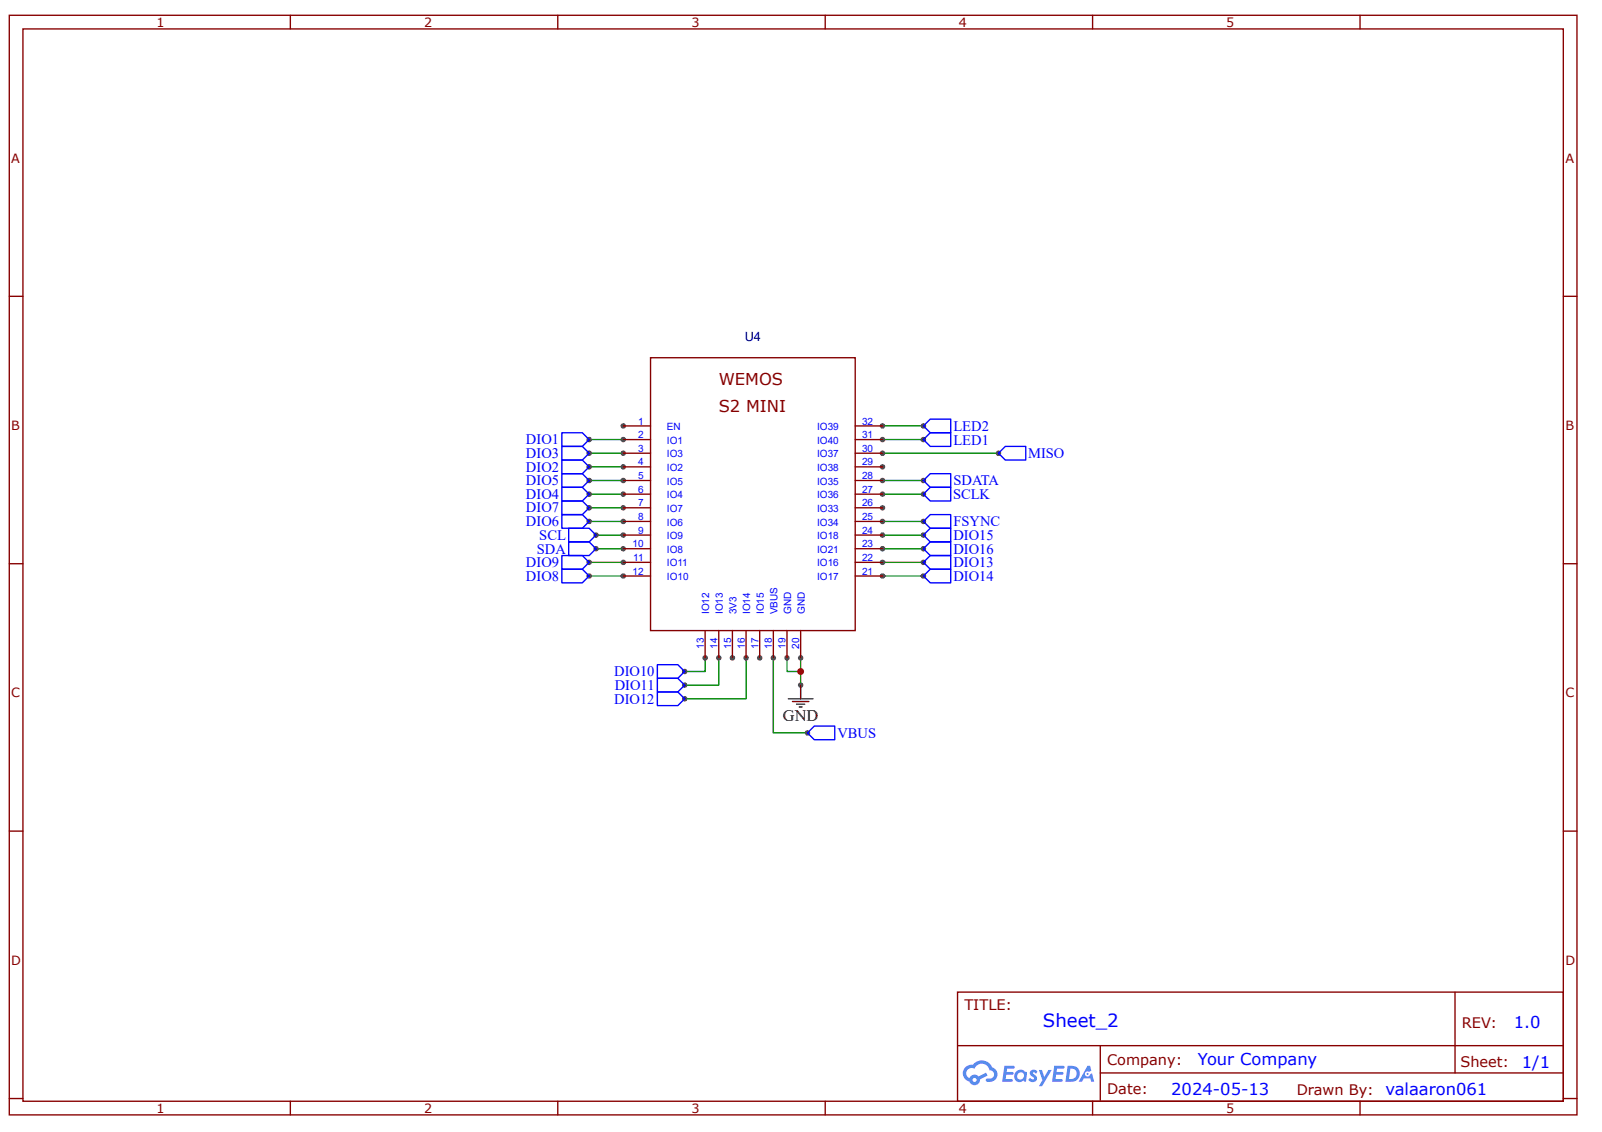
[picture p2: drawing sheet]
<svg xmlns="http://www.w3.org/2000/svg" width="297mm" height="210mm" viewBox="0 0 297 210" stroke-linecap="round" stroke-linejoin="round" font-family="sans-serif">
<g fill="none" stroke="#800" stroke-width=".25">
<path d="M1.7 2.8h290.7v203.9h-290.7zM4.3 5.4h285.5v198.8h-285.5zM53.8 2.8v2.6M103.4 2.8v2.6M153 2.8v2.6M202.6 2.8v2.6M252.1 2.8v2.6M1.7 54.9h2.6M289.8 54.9h2.6M1.7 104.5h2.6M289.8 104.5h2.6M1.7 154.1h2.6"/>
<path d="M289.8 154.1h2.6M177.5 184h112.3v20.2h-112.3zM177.6 193.9h112.1M204 198.9h85.7M204 193.9v10.1M269.8 184v14.9M1.7 203.7h2.6M53.8 204.2v2.5M103.4 204.2v2.5M153 204.2v2.5M202.6 204.2v2.5M252.1 204.2v2.5"/>
<path d="M289.8 203.7h2.6"/>
</g>
<g fill="#58f">
<path d="M191.1 198.5l.5-.2 .4 .1 .3 .3-.2 .4a.33 .33 0 0 0-.3-.3 .33 .33 0 0 0-.3 .1v.1a.89 .89 0 0 1 .6 1.4 1 1 0 0 1-1.5-.2l.4-.4 .5 .3 .2-.1v-.2a.88 .88 0 0 1-.6-1.3z"/>
<path d="M192.6 198.4h.6l.4 1.3 .8-1.3h.6l-1.8 3h-.6l.7-1.1z"/>
<path d="M186.2 197.6h.8a1.1 1.1 0 0 1 1.1 .1l-.1 .4h-1.3l-.1 .7h1.1l.2 .2-.2 .3h-1.1l-.2 .8h1.3v.4l-.2 .1h-1.7z"/>
<path d="M195.5 197.6h1.6l.2 .1v.4h-1.3l-.1 .7h1.1l.2 .2-.3 .3h-1.1l-.1 .8h1.2l.1 .2-.1 .2-1.9 .1z"/>
<path d="M201.6 197.6h.5l.2 .9-.4 .2a.49 .49 0 0 0-.7 .2 .49 .49 0 0 0 .3 .7 .49 .49 0 0 0 .6-.4l.4-.2 .4 1.6h-.6l-.2-.7h-1.2l-.3 .7h-.6z"/>
<path d="M197.9 197.6l-.4 3h1a1.51 1.51 0 0 0 1.7-1.5 1.51 1.51 0 0 0-1.8-1.5zM198.4 198.1a.99 .99 0 0 1 1.2 1.1 .99 .99 0 0 1-1.2 .9h-.2z"/>
<path d="M188.5 198.6a1.11 1.11 0 0 0-.3 1.6 1.11 1.11 0 0 0 1.6 .2l.4 .2 .2-1.7-.1-.1-.3-.1a1.01 1.01 0 0 0-1.5-.1zM188.5 199.5a.66 .66 0 0 1 1.3 0 .66 .66 0 0 1-1.3 0z"/>
<path d="M179 197.9a1.58 1.58 0 0 0 .7 2.6 1.01 1.01 0 0 0 1.2 .7 1.01 1.01 0 0 0 .8-1.1l1.4-.7-.3-.5-1.4 .7a1.02 1.02 0 0 0-1.7 .3 .99 .99 0 0 1-.4-1.4 .99 .99 0 0 1 1.4-.3 1.48 1.48 0 0 1 1.5-1 1.48 1.48 0 0 1 1.3 1.2 .82 .82 0 0 1 .8 1.1 .82 .82 0 0 1-1.2 .5 .31 .31 0 0 0-.3 .3 .31 .31 0 0 0 .2 .3 1.42 1.42 0 0 0 1.8-.9 1.42 1.42 0 0 0-.9-1.8 2.08 2.08 0 0 0-3.5-.5l-.9 .1zM180.3 200.2a.4 .4 0 0 1 .8 0 .4 .4 0 0 1-.8 0z"/>
<circle cx="201.6" cy="199.1" r=".19"/>
</g>
<path d="M163.6 101.7h7.6" fill="none" stroke="#080" stroke-width=".25"/>
<circle cx="171.2" cy="101.7" r=".51" fill="#4f4f4f"/>
<path d="M171.2 101.7l1.3-1.2h3.8v2.5h-3.8z" fill="none" stroke="#00f" stroke-width=".25"/>
<path d="M163.6 84h21.5" fill="none" stroke="#080" stroke-width=".25"/>
<circle cx="185.1" cy="84" r=".51" fill="#4f4f4f"/>
<path d="M185.1 84l1.3-1.2h3.8v2.5h-3.8z" fill="none" stroke="#00f" stroke-width=".25"/>
<path d="M163.6 79h7.6" fill="none" stroke="#080" stroke-width=".25"/>
<circle cx="171.2" cy="79" r=".51" fill="#4f4f4f"/>
<path d="M171.2 79l1.3-1.3h3.8v2.5h-3.8z" fill="none" stroke="#00f" stroke-width=".25"/>
<path d="M163.6 99.2h7.6M163.6 106.8h7.6M163.6 104.3h7.6" fill="none" stroke="#080" stroke-width=".25"/>
<circle cx="171.2" cy="99.2" r=".51" fill="#4f4f4f"/>
<path d="M171.2 99.2l1.3-1.3h3.8v2.6h-3.8z" fill="none" stroke="#00f" stroke-width=".25"/>
<circle cx="171.2" cy="106.8" r=".51" fill="#4f4f4f"/>
<path d="M171.2 106.8l1.3-1.3h3.8v2.6h-3.8z" fill="none" stroke="#00f" stroke-width=".25"/>
<circle cx="171.2" cy="104.3" r=".51" fill="#4f4f4f"/>
<path d="M171.2 104.3l1.3-1.3h3.8v2.5h-3.8z" fill="none" stroke="#00f" stroke-width=".25"/>
<path d="M138.3 122v7.6h-11.4" fill="none" stroke="#080" stroke-width=".25"/>
<circle cx="126.9" cy="129.6" r=".51" fill="#4f4f4f"/>
<path d="M121.9 128.3h3.8l1.2 1.3-1.2 1.2h-3.8z" fill="none" stroke="#00f" stroke-width=".25"/>
<path d="M133.3 122v5h-6.4" fill="none" stroke="#080" stroke-width=".25"/>
<circle cx="126.9" cy="127" r=".51" fill="#4f4f4f"/>
<path d="M121.9 125.8h3.8l1.2 1.2-1.2 1.3h-3.8z" fill="none" stroke="#00f" stroke-width=".25"/>
<path d="M130.7 122v2.5h-3.8" fill="none" stroke="#080" stroke-width=".25"/>
<circle cx="126.9" cy="124.5" r=".51" fill="#4f4f4f"/>
<path d="M121.9 123.2h3.8l1.2 1.3-1.2 1.3h-3.8z" fill="none" stroke="#00f" stroke-width=".25"/>
<path d="M109.2 104.3h6.4" fill="none" stroke="#080" stroke-width=".25"/>
<circle cx="109.2" cy="104.3" r=".51" fill="#4f4f4f"/>
<path d="M104.2 103h3.8l1.2 1.3-1.2 1.2h-3.8z" fill="none" stroke="#00f" stroke-width=".25"/>
<path d="M109.2 81.5h6.4M109.2 84h6.4M109.2 86.6h6.4M109.2 89.1h6.4M109.2 91.6h6.4M109.2 94.2h6.4M109.2 96.7h6.4M109.2 106.8h6.4" fill="none" stroke="#080" stroke-width=".25"/>
<circle cx="109.2" cy="106.8" r=".51" fill="#4f4f4f"/>
<path d="M104.2 105.5h3.8l1.2 1.3-1.2 1.3h-3.8z" fill="none" stroke="#00f" stroke-width=".25"/>
<circle cx="109.2" cy="94.2" r=".51" fill="#4f4f4f"/>
<path d="M104.2 92.9h3.8l1.2 1.3-1.2 1.2h-3.8z" fill="none" stroke="#00f" stroke-width=".25"/>
<circle cx="109.2" cy="96.7" r=".51" fill="#4f4f4f"/>
<path d="M104.2 95.4h3.8l1.2 1.3-1.2 1.2h-3.8z" fill="none" stroke="#00f" stroke-width=".25"/>
<circle cx="109.2" cy="89.1" r=".51" fill="#4f4f4f"/>
<path d="M104.2 87.8h3.8l1.2 1.3-1.2 1.3h-3.8z" fill="none" stroke="#00f" stroke-width=".25"/>
<circle cx="109.2" cy="91.6" r=".51" fill="#4f4f4f"/>
<path d="M104.2 90.4h3.8l1.2 1.2-1.2 1.3h-3.8z" fill="none" stroke="#00f" stroke-width=".25"/>
<circle cx="109.2" cy="84" r=".51" fill="#4f4f4f"/>
<path d="M104.2 82.8h3.8l1.2 1.2-1.2 1.3h-3.8z" fill="none" stroke="#00f" stroke-width=".25"/>
<circle cx="109.2" cy="86.6" r=".51" fill="#4f4f4f"/>
<path d="M104.2 85.3h3.8l1.2 1.3-1.2 1.2h-3.8z" fill="none" stroke="#00f" stroke-width=".25"/>
<circle cx="109.2" cy="81.5" r=".51" fill="#4f4f4f"/>
<path d="M104.2 80.2h3.8l1.2 1.3-1.2 1.3h-3.8z" fill="none" stroke="#00f" stroke-width=".25"/>
<path d="M163.6 81.5h7.6M143.4 122v13.9h6.3" fill="none" stroke="#080" stroke-width=".25"/>
<circle cx="149.7" cy="135.9" r=".51" fill="#4f4f4f"/>
<path d="M149.7 135.9l1.3-1.3h3.8v2.6h-3.8z" fill="none" stroke="#00f" stroke-width=".25"/>
<circle cx="171.2" cy="81.5" r=".51" fill="#4f4f4f"/>
<path d="M171.2 81.5l1.3-1.3h3.8v2.6h-3.8z" fill="none" stroke="#00f" stroke-width=".25"/>
<path d="M163.6 96.7h7.6" fill="none" stroke="#080" stroke-width=".25"/>
<circle cx="171.2" cy="96.7" r=".51" fill="#4f4f4f"/>
<path d="M171.2 96.7l1.3-1.3h3.8v2.5h-3.8z" fill="none" stroke="#00f" stroke-width=".25"/>
<path d="M163.6 91.6h7.6" fill="none" stroke="#080" stroke-width=".25"/>
<circle cx="171.2" cy="91.6" r=".51" fill="#4f4f4f"/>
<path d="M171.2 91.6l1.3-1.2h3.8v2.5h-3.8z" fill="none" stroke="#00f" stroke-width=".25"/>
<path d="M163.6 89.1h7.6" fill="none" stroke="#080" stroke-width=".25"/>
<circle cx="171.2" cy="89.1" r=".51" fill="#4f4f4f"/>
<path d="M171.2 89.1l1.3-1.3h3.8v2.6h-3.8z" fill="none" stroke="#00f" stroke-width=".25"/>
<path d="M145.9 122v2.5h2.5M148.4 122v5" fill="none" stroke="#080" stroke-width=".25"/>
<circle cx="148.4" cy="127" r=".51" fill="#4f4f4f"/>
<path d="M146.2 129.6h4.5M146.9 130.1h3.1M147.7 130.6h1.5M148.2 131.1h.5M148.4 127v2.6" fill="none" stroke="#000" stroke-width=".25"/>
<path d="M110.5 99.2h5.1M110.5 101.7h5.1" fill="none" stroke="#080" stroke-width=".25"/>
<circle cx="110.5" cy="99.2" r=".51" fill="#4f4f4f"/>
<path d="M105.4 97.9h3.8l1.3 1.3-1.3 1.3h-3.8z" fill="none" stroke="#00f" stroke-width=".25"/>
<circle cx="110.5" cy="101.7" r=".51" fill="#4f4f4f"/>
<path d="M105.4 100.5h3.8l1.3 1.2-1.3 1.3h-3.8z" fill="none" stroke="#00f" stroke-width=".25"/>
<path d="M120.6 66.3h38v50.6h-38z" fill="none" stroke="#840000" stroke-width=".25"/>
<circle cx="115.6" cy="79" r=".51" fill="#4f4f4f"/>
<path d="M115.6 79h5" fill="none" stroke="#800" stroke-width=".25"/>
<circle cx="115.6" cy="81.5" r=".51" fill="#4f4f4f"/>
<path d="M115.6 81.5h5" fill="none" stroke="#800" stroke-width=".25"/>
<circle cx="115.6" cy="84" r=".51" fill="#4f4f4f"/>
<path d="M115.6 84h5" fill="none" stroke="#800" stroke-width=".25"/>
<circle cx="115.6" cy="86.6" r=".51" fill="#4f4f4f"/>
<path d="M115.6 86.6h5" fill="none" stroke="#800" stroke-width=".25"/>
<circle cx="115.6" cy="94.2" r=".51" fill="#4f4f4f"/>
<path d="M115.6 94.2h5" fill="none" stroke="#800" stroke-width=".25"/>
<circle cx="115.6" cy="91.6" r=".51" fill="#4f4f4f"/>
<path d="M115.6 91.6h5" fill="none" stroke="#800" stroke-width=".25"/>
<circle cx="115.6" cy="89.1" r=".51" fill="#4f4f4f"/>
<path d="M115.6 89.1h5" fill="none" stroke="#800" stroke-width=".25"/>
<circle cx="115.6" cy="96.7" r=".51" fill="#4f4f4f"/>
<path d="M115.6 96.7h5" fill="none" stroke="#800" stroke-width=".25"/>
<circle cx="115.6" cy="99.2" r=".51" fill="#4f4f4f"/>
<path d="M115.6 99.2h5" fill="none" stroke="#800" stroke-width=".25"/>
<circle cx="115.6" cy="101.7" r=".51" fill="#4f4f4f"/>
<path d="M115.6 101.7h5" fill="none" stroke="#800" stroke-width=".25"/>
<circle cx="115.6" cy="104.3" r=".51" fill="#4f4f4f"/>
<path d="M115.6 104.3h5" fill="none" stroke="#800" stroke-width=".25"/>
<circle cx="115.6" cy="106.8" r=".51" fill="#4f4f4f"/>
<path d="M115.6 106.8h5" fill="none" stroke="#800" stroke-width=".25"/>
<circle cx="130.7" cy="122" r=".51" fill="#4f4f4f"/>
<path d="M130.7 116.9v5.1" fill="none" stroke="#800" stroke-width=".25"/>
<circle cx="133.3" cy="122" r=".51" fill="#4f4f4f"/>
<path d="M133.3 116.9v5.1" fill="none" stroke="#800" stroke-width=".25"/>
<circle cx="135.8" cy="122" r=".51" fill="#4f4f4f"/>
<path d="M135.8 116.9v5.1" fill="none" stroke="#800" stroke-width=".25"/>
<circle cx="138.3" cy="122" r=".51" fill="#4f4f4f"/>
<path d="M138.3 116.9v5.1" fill="none" stroke="#800" stroke-width=".25"/>
<circle cx="140.8" cy="122" r=".51" fill="#4f4f4f"/>
<path d="M140.8 116.9v5.1" fill="none" stroke="#800" stroke-width=".25"/>
<circle cx="143.4" cy="122" r=".51" fill="#4f4f4f"/>
<path d="M143.4 116.9v5.1" fill="none" stroke="#800" stroke-width=".25"/>
<circle cx="145.9" cy="122" r=".51" fill="#4f4f4f"/>
<path d="M145.9 116.9v5.1" fill="none" stroke="#800" stroke-width=".25"/>
<circle cx="148.4" cy="122" r=".51" fill="#4f4f4f"/>
<path d="M148.4 116.9v5.1" fill="none" stroke="#800" stroke-width=".25"/>
<circle cx="163.6" cy="106.8" r=".51" fill="#4f4f4f"/>
<path d="M158.6 106.8h5" fill="none" stroke="#800" stroke-width=".25"/>
<circle cx="163.6" cy="104.3" r=".51" fill="#4f4f4f"/>
<path d="M158.6 104.3h5" fill="none" stroke="#800" stroke-width=".25"/>
<circle cx="163.6" cy="101.7" r=".51" fill="#4f4f4f"/>
<path d="M158.6 101.7h5" fill="none" stroke="#800" stroke-width=".25"/>
<circle cx="163.6" cy="99.2" r=".51" fill="#4f4f4f"/>
<path d="M158.6 99.2h5" fill="none" stroke="#800" stroke-width=".25"/>
<circle cx="163.6" cy="96.7" r=".51" fill="#4f4f4f"/>
<path d="M158.6 96.7h5" fill="none" stroke="#800" stroke-width=".25"/>
<circle cx="163.6" cy="94.2" r=".51" fill="#4f4f4f"/>
<path d="M158.6 94.2h5" fill="none" stroke="#800" stroke-width=".25"/>
<circle cx="163.6" cy="91.6" r=".51" fill="#4f4f4f"/>
<path d="M158.6 91.6h5" fill="none" stroke="#800" stroke-width=".25"/>
<circle cx="163.6" cy="89.1" r=".51" fill="#4f4f4f"/>
<path d="M158.6 89.1h5" fill="none" stroke="#800" stroke-width=".25"/>
<circle cx="163.6" cy="86.6" r=".51" fill="#4f4f4f"/>
<path d="M158.6 86.6h5" fill="none" stroke="#800" stroke-width=".25"/>
<circle cx="163.6" cy="84" r=".51" fill="#4f4f4f"/>
<path d="M158.6 84h5" fill="none" stroke="#800" stroke-width=".25"/>
<circle cx="163.6" cy="81.5" r=".51" fill="#4f4f4f"/>
<path d="M158.6 81.5h5" fill="none" stroke="#800" stroke-width=".25"/>
<circle cx="163.6" cy="79" r=".51" fill="#4f4f4f"/>
<path d="M158.6 79h5" fill="none" stroke="#800" stroke-width=".25"/>
<circle cx="148.4" cy="124.5" r=".51" fill="#4f4f4f"/>
<circle cx="148.4" cy="124.5" r=".63" fill="#c00"/>
<text font-size="3.4" fill="#00f" x="193.4" y="190.4">Sheet_2</text>
<g font-size="3" fill="#840000">
<text x="133.3" y="71.4">WEMOS</text>
<text x="133.3" y="76.4">S2 MINI</text>
</g>
<text font-size="3" x="145.1" y="133.6">GND</text>
<g font-size="3" fill="#00f">
<text x="280.6" y="190.6">1.0</text>
<text x="222.1" y="197.5">Your Company</text>
<text x="282.2" y="198">1/1</text>
<text x="217.1" y="203">2024-05-13</text>
<text x="256.9" y="203">valaaron061</text>
</g>
<g font-size="2.7" fill="#00f">
<text x="97.5" y="82.4">DIO1</text>
<text x="176.8" y="79.9">LED2</text>
<text x="176.8" y="82.4">LED1</text>
<text x="97.5" y="89.9">DIO5</text>
<text x="97.5" y="84.9">DIO3</text>
<text x="97.5" y="87.5">DIO2</text>
<text x="176.8" y="90">SDATA</text>
<text x="190.6" y="85">MISO</text>
<text x="97.5" y="95">DIO7</text>
<text x="97.5" y="92.5">DIO4</text>
<text x="176.7" y="92.5">SCLK</text>
<text x="97.5" y="97.5">DIO6</text>
<text x="100" y="100.1">SCL</text>
<text x="176.8" y="100.1">DIO15</text>
<text x="176.8" y="97.6">FSYNC</text>
<text x="97.5" y="105.1">DIO9</text>
<text x="97.5" y="107.6">DIO8</text>
<text x="99.5" y="102.6">SDA</text>
<text x="176.8" y="102.7">DIO16</text>
<text x="176.8" y="107.7">DIO14</text>
<text x="176.8" y="105.2">DIO13</text>
<text x="113.9" y="125.3">DIO10</text>
<text x="113.9" y="130.5">DIO12</text>
<text x="114" y="127.9">DIO11</text>
<text x="155.3" y="136.8">VBUS</text>
</g>
<g font-size="2.7" fill="#800">
<text x="178.8" y="187.2">TITLE:</text>
<text x="271" y="190.6">REV:</text>
<text x="205.3" y="197.4">Company:</text>
<text x="270.8" y="197.9">Sheet:</text>
<text x="205.3" y="202.9">Date:</text>
<text x="240.4" y="203">Drawn By:</text>
</g>
<g font-size="2.4" fill="#800">
<text x="29" y="5">1</text>
<text x="78.6" y="5">2</text>
<text x="128.2" y="5">3</text>
<text x="177.8" y="5">4</text>
<text x="227.4" y="5">5</text>
<text x="2.1" y="30.2">A</text>
<text x="290.2" y="30.2">A</text>
<text x="2.1" y="79.7">B</text>
<text x="290.2" y="79.7">B</text>
<text x="2.1" y="129.3">C</text>
<text x="290.2" y="129.3">C</text>
<text x="2.1" y="178.9">D</text>
<text x="290.2" y="178.9">D</text>
<text x="29" y="206.3">1</text>
<text x="78.6" y="206.3">2</text>
<text x="128.2" y="206.3">3</text>
<text x="177.8" y="206.3">4</text>
<text x="227.4" y="206.3">5</text>
</g>
<text font-size="2.4" fill="#000080" x="138.1" y="63.3">U4</text>
<g font-size="1.9" fill="#00f">
<text x="118.3" y="78.7">1</text>
<text x="118.3" y="81.3">2</text>
<text x="118.3" y="83.8">3</text>
<text x="123.6" y="79.7">EN</text>
<text x="123.6" y="82.3">IO1</text>
<text x="151.5" y="82.3">IO40</text>
<text x="151.5" y="79.7">IO39</text>
<text x="159.8" y="83.8">30</text>
<text x="159.8" y="81.3">31</text>
<text x="159.8" y="78.7">32</text>
<text x="118.3" y="86.3">4</text>
<text x="118.3" y="88.8">5</text>
<text x="123.6" y="84.8">IO3</text>
<text x="123.6" y="87.3">IO2</text>
<text x="123.6" y="89.9">IO5</text>
<text x="151.5" y="89.9">IO35</text>
<text x="151.5" y="87.3">IO38</text>
<text x="151.5" y="84.8">IO37</text>
<text x="159.8" y="88.8">28</text>
<text x="159.8" y="86.3">29</text>
<text x="118.3" y="93.9">7</text>
<text x="118.3" y="91.4">6</text>
<text x="123.6" y="94.9">IO7</text>
<text x="123.6" y="92.4">IO4</text>
<text x="151.5" y="94.9">IO33</text>
<text x="151.5" y="92.4">IO36</text>
<text x="159.8" y="93.9">26</text>
<text x="159.8" y="91.4">27</text>
<text x="117.3" y="101.5">10</text>
<text x="118.3" y="96.4">8</text>
<text x="118.3" y="99">9</text>
<text x="123.6" y="97.4">IO6</text>
<text x="123.6" y="100">IO9</text>
<text x="151.5" y="100">IO18</text>
<text x="151.5" y="97.4">IO34</text>
<text x="159.8" y="101.5">23</text>
<text x="159.8" y="99">24</text>
<text x="159.8" y="96.4">25</text>
<text x="117.3" y="106.5">12</text>
<text x="117.4" y="104">11</text>
<text x="123.6" y="102.5">IO8</text>
<text x="123.6" y="105">IO11</text>
<text x="123.6" y="107.6">IO10</text>
<text x="151.5" y="107.6">IO17</text>
<text x="151.5" y="105">IO16</text>
<text x="151.5" y="102.5">IO21</text>
<text x="159.8" y="106.5">21</text>
<text x="159.8" y="104">22</text>
<text x="131.5" y="113.9" transform="rotate(-90 131.5 113.9)">IO12</text>
<text x="134" y="113.9" transform="rotate(-90 134 113.9)">IO13</text>
<text x="136.6" y="113.9" transform="rotate(-90 136.6 113.9)">3V3</text>
<text x="139.1" y="113.9" transform="rotate(-90 139.1 113.9)">IO14</text>
<text x="141.6" y="113.9" transform="rotate(-90 141.6 113.9)">IO15</text>
<text x="144.1" y="113.9" transform="rotate(-90 144.1 113.9)">VBUS</text>
<text x="146.7" y="113.9" transform="rotate(-90 146.7 113.9)">GND</text>
<text x="149.2" y="113.9" transform="rotate(-90 149.2 113.9)">GND</text>
<text x="130.5" y="120.2" transform="rotate(-90 130.5 120.2)">13</text>
<text x="133" y="120.2" transform="rotate(-90 133 120.2)">14</text>
<text x="135.5" y="120.2" transform="rotate(-90 135.5 120.2)">15</text>
<text x="138.1" y="120.2" transform="rotate(-90 138.1 120.2)">16</text>
<text x="140.6" y="120.2" transform="rotate(-90 140.6 120.2)">17</text>
<text x="143.1" y="120.2" transform="rotate(-90 143.1 120.2)">18</text>
<text x="145.7" y="120.2" transform="rotate(-90 145.7 120.2)">19</text>
<text x="148.2" y="120.2" transform="rotate(-90 148.2 120.2)">20</text>
</g>
</svg>
